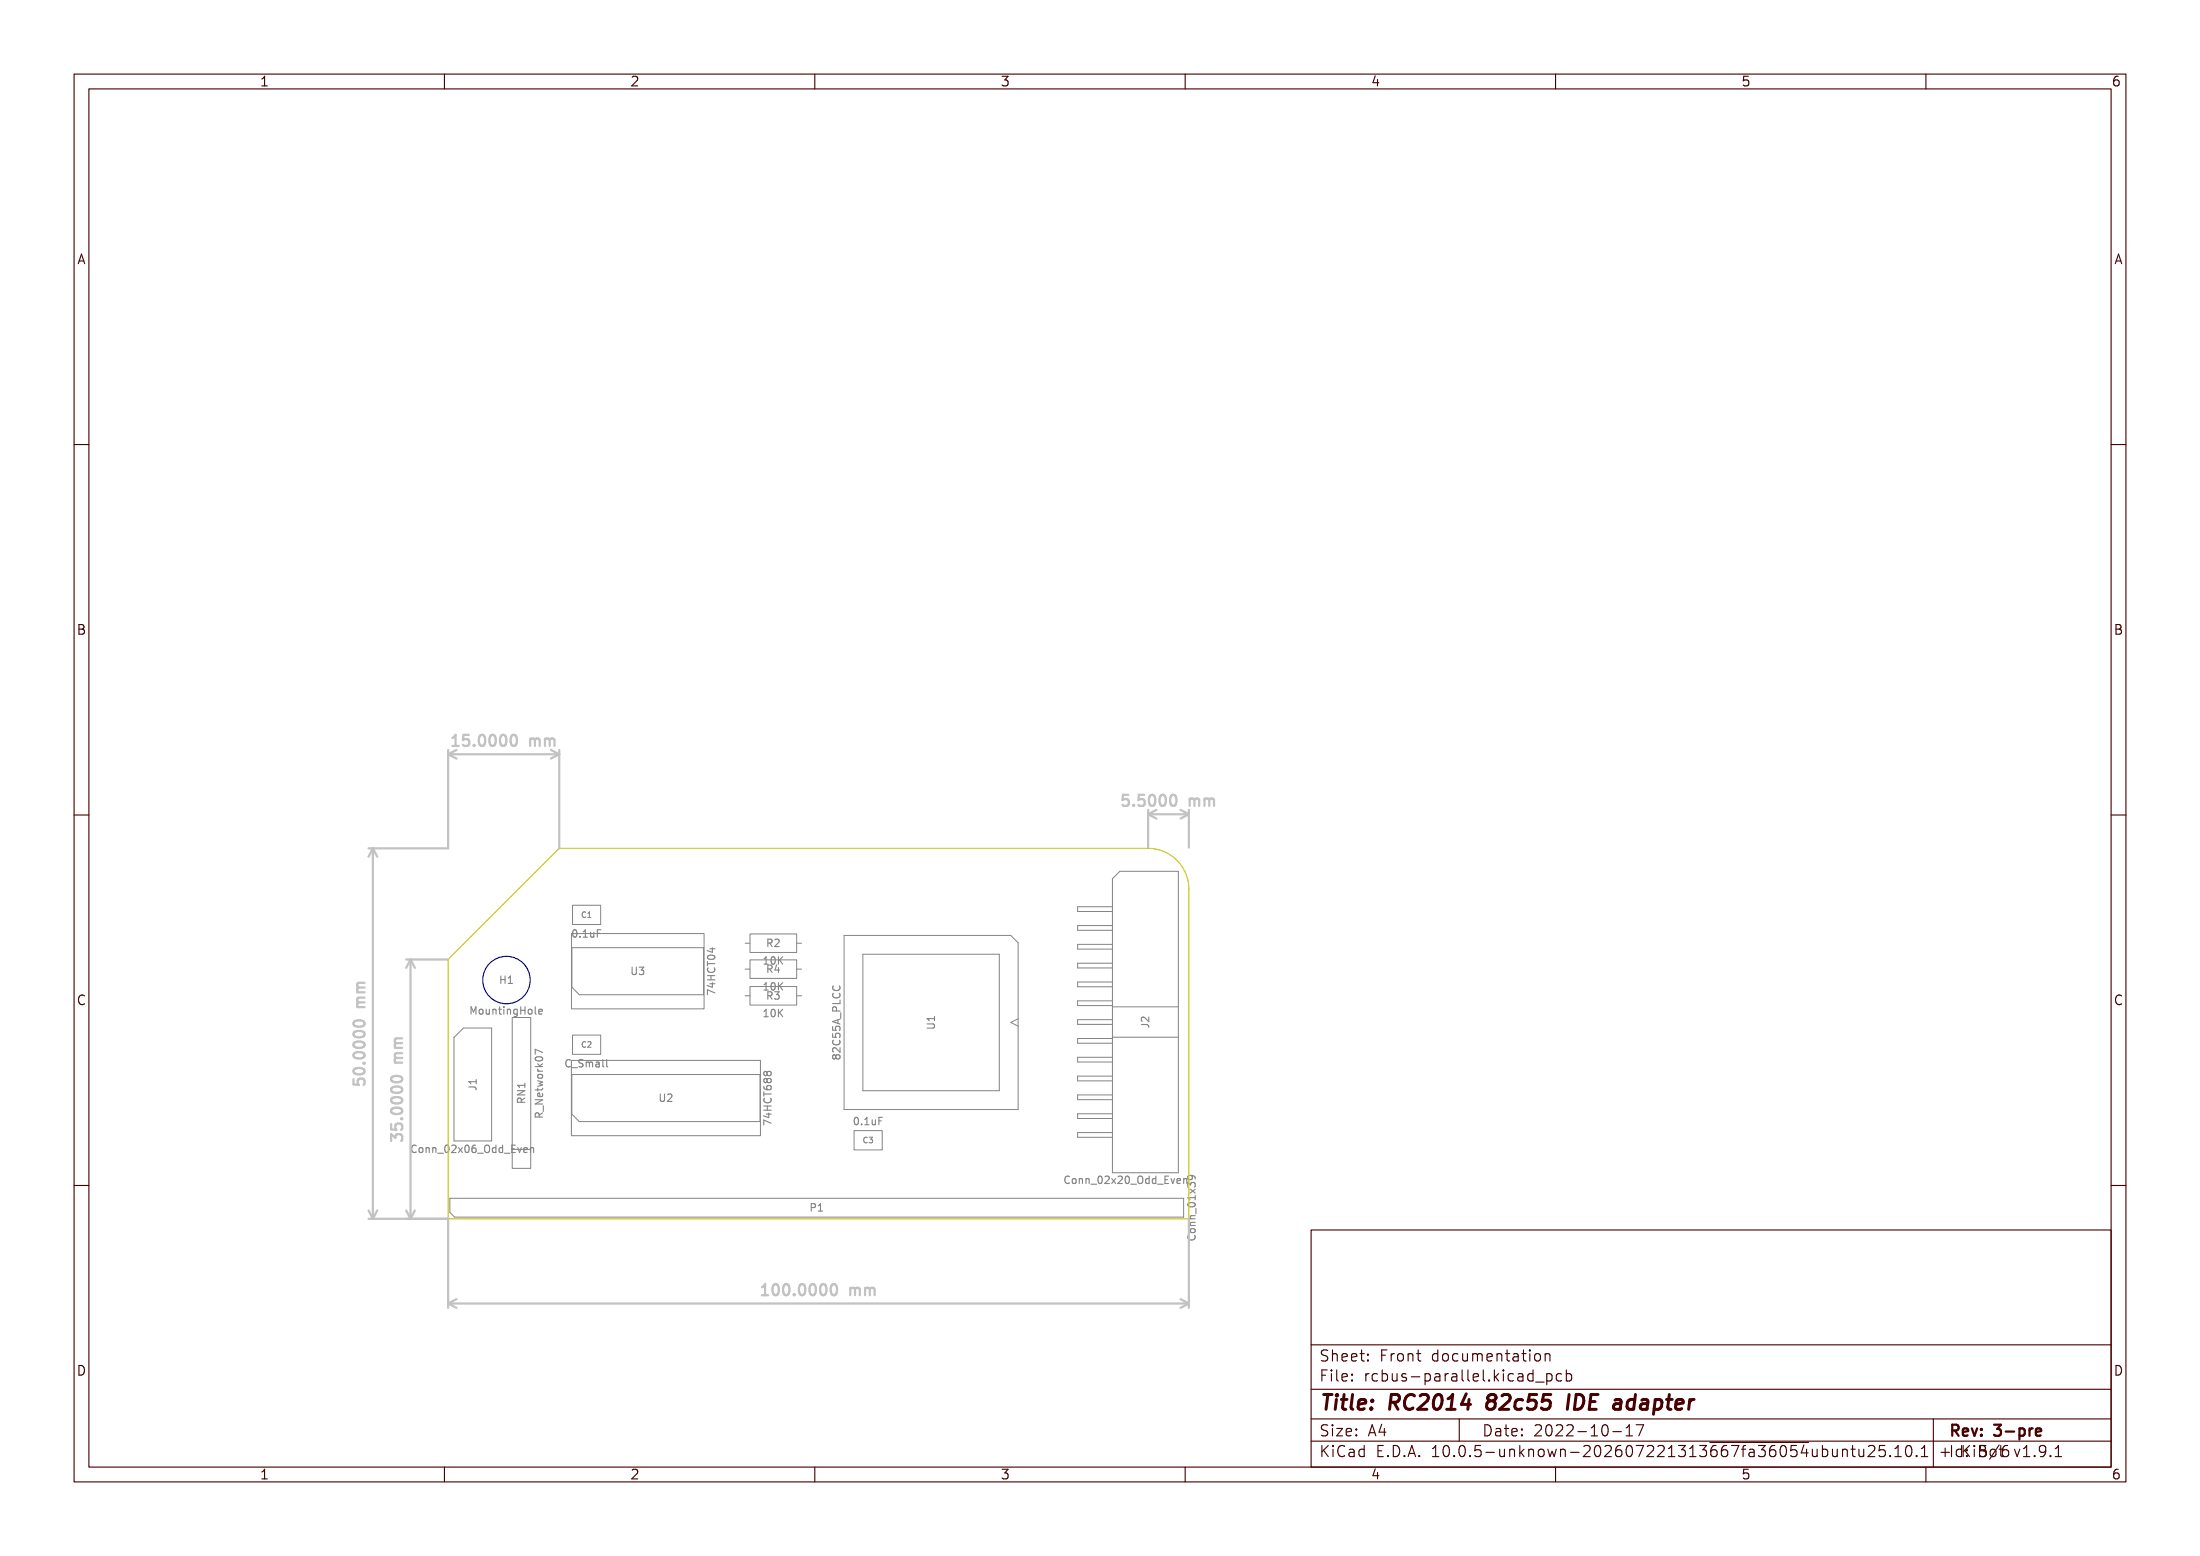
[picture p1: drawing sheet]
<svg xmlns="http://www.w3.org/2000/svg" width="297mm" height="210mm" viewBox="0 0 297 210" stroke-linecap="round" stroke-linejoin="round" font-family="sans-serif">
<g fill="none" stroke="#848484" stroke-width=".15">
<path d="M63.6 136.9v-1l.3 .7 .4-.7v1M64.8 136.3l.2-.1 .2 .2v.3l-.2 .2-.2-.1-.1-.1zM65.6 136.2l.1 .6 .2 .1 .2-.1M66.1 136.2v.7M66.5 136.3l.2-.1 .2 .1 .1 .6M66.5 136.2v.7M67.3 136.2h.4M67.4 135.9v.8l.3 .2M67.6 131.7v1M67.6 132.2h.6M68 135.9v.1M68 136.2v.7"/>
<path d="M68.2 131.7v1M68.5 136.3l.1-.1 .3 .1v.6M68.5 136.2v.7M68.6 132.7h.6M68.6 132l.3-.3v1M69.8 136.2v.8l-.2 .2h-.2M69.8 136.3l-.3-.1-.1 .2v.4h.4M70.3 135.9v1M70.3 136.4h.6M70.9 135.9v1M71.4 136.3l.1-.1 .3 .1v.4l-.1 .1-.2 .1-.1-.1zM72.3 135.9v.8l.1 .2"/>
<path d="M72.7 136.5h.5v-.2l-.3-.1-.2 .2 .1 .4h.4M77.5 125.5a.53 .53 0 0 1 .4 .5 .53 .53 0 0 1-.4 .5 .67 .67 0 0 1 0-1zM78.3 126.4v.1M78.7 126.5h.6M78.7 125.8l.3-.3v1M79.7 125.8l.1 .6 .2 .1 .2-.1M80.2 125.8v.7M80.6 126h.4M81.1 125.5h-.5v1M85.3 130.5v.8l.2 .2h.2l.2-.2v-.8M86.3 130.5h.6l-.3 .4 .3 .1v.4l-.2 .1-.4-.1M95.5 129.8v.5"/>
<path d="M95.5 132.2h1M95.5 131.7h1M95.5 130.1h1M95.6 129.1a.59 .59 0 0 1 .9 .1 .57 .57 0 0 1-1 0zM95.6 130.6a.47 .47 0 0 0 .3 .7 .47 .47 0 0 0 .6-.5l-.1-.2M95.8 132.8h.7M95.8 128.1h.7M96 131.7v.5M96.2 132.6v.6l-.7-.2M96.2 127.9v.6l-.7-.2M96.5 134l-1-.4v.6M103.1 130.1h.6"/>
<path d="M103.1 129.4l.3-.3v1M103.1 132.9l.3-.3v1M103.1 136.5l.3-.3v1M103.1 137.2h.6M103.1 133.6h.6M103.7 134.4l.4-.1 .1-.1v-.3h-.2h-.3v1M103.7 127.3l.4-.1 .1-.1v-.3h-.2h-.3v1M103.7 130.8l.4-.1 .1-.1v-.3h-.2h-.3v1M103.9 127.3l.3 .5M103.9 134.4l.3 .5M103.9 130.8l.3 .5M104.2 132.7l.1-.1a.53 .53 0 0 1 .4 .5 .53 .53 0 0 1-.4 .5l-.1-.1-.1-.3z"/>
<path d="M104.2 129.2l.1-.1a.53 .53 0 0 1 .4 .5 .53 .53 0 0 1-.4 .5l-.1-.1-.1-.3zM104.2 136.3l.1-.1a.53 .53 0 0 1 .4 .5 .53 .53 0 0 1-.4 .5l-.1-.1-.1-.3zM104.6 133.9h.6l-.3 .3 .2 .1v.5l-.1 .1-.4-.1M104.6 126.8h.4l.2 .2-.6 .8h.6M104.9 130.2l-.3 .7h.6M105.1 129.1v1M105.1 130.6v.7M105.1 132.6v1M105.1 136.2v1M105.2 129.6l.5 .5M105.2 136.7l.5 .5M105.2 133.1l.5 .5"/>
<path d="M105.7 129.1l-.6 .6M105.7 136.2l-.6 .6M105.7 132.6l-.6 .6M112.4 138.5v.5l.5 .1-.1-.2v-.3l.2-.1h.3l.1 .2-.1 .4M112.4 139.5v.5h.5l-.1-.1v-.4h.2h.3l.1 .1-.1 .4M112.5 133.1a.47 .47 0 0 0 .3 .6 .47 .47 0 0 0 .6-.4l-.1-.2M112.5 134.1a.47 .47 0 0 0 .3 .6 .47 .47 0 0 0 .6-.4l-.1-.2M112.9 136.5v-.5l-.2-.1h-.2l-.1 .2v.4h1M113.1 137.6v.5M113.4 135v.5h-1M113.4 137.5l-1 .4 1 .3M113.5 136.7v.8"/>
<path d="M125.2 138.2h.8l.2 .2v.2l-.2 .2h-.8M126.2 137.2v.6M126.2 137.5h-1l.2 .3M154.1 138.3h.7a.32 .32 0 0 1 .3 .4M155.1 137.3v.6l-.7-.6-.3 .2 .1 .3M56.2 154.7a.47 .47 0 0 0-.7 .3 .47 .47 0 0 0 .5 .6l.2-.1M56.6 155l.2-.1 .2 .1 .1 .4-.1 .1-.2 .1-.2-.1zM57.5 155l.2-.1h.2v.7M57.5 154.9v.7M58.4 155l.2-.1h.2l.1 .7M58.4 154.9v.7M59.1 155.6h.8"/>
<path d="M60.2 154.6h.1a.53 .53 0 0 1 .3 .5 .53 .53 0 0 1-.3 .5 .66 .66 0 0 1-.1-1zM61 154.7l.4-.1 .2 .2-.7 .8h.7M61.9 154.9l.5 .7M62.4 154.9l-.5 .7M62.9 154.7l.1-.1a.53 .53 0 0 1 .3 .5 .53 .53 0 0 1-.3 .5l-.1-.1-.1-.3zM63.3 146.7h.7a.32 .32 0 0 1 .3 .4M64.2 154.6h-.3a.67 .67 0 0 0 0 1l.3-.1 .1-.4-.2-.2h-.2l-.2 .2M64.3 145.7v.6M64.3 146h-1l.3 .3M64.5 155.6h.7M65.6 154.6a.34 .34 0 0 1 .4 .1 .67 .67 0 0 1-.1 .9 .33 .33 0 0 1-.5-.4v-.3zM66.9 154.9h-.2l-.2 .2 .1 .4h.3"/>
<path d="M66.9 154.6v1M67.9 154.9h-.3l-.2 .2 .1 .4h.4M67.9 154.6v1M68.1 155.6h.8M69.1 155h.3M69.6 154.6h-.5v1h.5M69.9 147.2h1l-1 .6h1M69.9 154.9l.2 .7 .3-.7M70.4 148.8l-.1-.5-.1-.1h-.2l-.1 .2v.4h1M70.7 155.2l.5-.1-.1-.2h-.2l-.2 .1 .1 .5h.3M70.9 148.2l-.5 .3M70.9 146.2v.6"/>
<path d="M70.9 146.5h-1l.2 .3M71.6 155l.2-.1h.2v.7M71.6 154.9v.7M72.3 148.4h1l-1 .6h1M72.3 144h1M72.3 142.8a.59 .59 0 0 1 1 .2 .57 .57 0 0 1-1-.1zM72.6 144.3l.2 .3M72.6 146.9v.3M72.6 145.9l.7 .1-.5 .2 .5 .2-.7 .2M72.6 144.6h.7M72.6 143.6l.4 .4M72.7 145h.5l.1 .2-.1 .2-.1 .1h-.4l-.1-.2z"/>
<path d="M72.8 150.8l-.1-.5-.1-.1h-.3v.2v.4h1M73.2 147.6l.1 .3-.2 .1h-.5v-.4l.2-.1 .1 .5M73.3 146.9l-.2 .2h-.8M73.3 150.2l-.5 .3M73.3 142l-1-.4v.7M73.3 143.6l-.4 .3M73.4 149.2v.8M77 143.1a.47 .47 0 0 0-.7 .3 .47 .47 0 0 0 .5 .6l.2-.1M77.2 144.1h.8M78.7 143.1l-.4-.1-.2 .2 .1 .2 .5 .2v.3l-.2 .1h-.4M79.1 143.4l.3-.1 .2 .2M79.1 143.3v.7"/>
<path d="M79.6 143.5l.1-.2 .3 .1v.6M79.6 143.5v.5M80.5 143.4h.4v.6M80.9 143.6h-.3l-.2 .2 .2 .2h.3M81.4 143v.9l.1 .1M81.9 143v.9l.1 .1M89.1 147.7v.8l.2 .2 .3-.1 .1-.1v-.8M90.1 147.8l.4-.1 .2 .2-.6 .8h.6M103.1 146.6l.1 .3a.67 .67 0 0 0 .9 0l-.1-.3-.3-.1-.2 .2v.3l.2 .1M103.1 147.4v.5M103.1 149.8h1M103.1 149.3h1"/>
<path d="M103.1 147.7h1M103.2 148.2a.47 .47 0 0 0 .3 .7 .47 .47 0 0 0 .6-.5l-.1-.2M103.4 150.4h.7M103.5 144.8l-.1-.2-.3 .2v.2l.2 .2 .2-.2M103.5 145.7l-.1-.1-.3 .1v.2l.2 .2 .2-.2M103.5 144.8l.2-.2h.2l.2 .2v.2l-.2 .2-.3-.1-.1-.1M103.5 145.7l.2-.1h.2l.2 .1v.2l-.2 .2h-.2l-.2-.2M103.5 144.8v.2M103.5 145.7v.2M103.6 149.3v.5M103.8 150.2v.6l-.7-.2M104.1 151.6l-1-.4v.6"/>
<path d="M112.5 140.4a.47 .47 0 0 0 .3 .7 .47 .47 0 0 0 .6-.5l-.1-.2M112.8 142.5l-.2-.1-.2 .1 .1 .3 .1 .1 .2-.2M112.8 142.5l.2-.1h.2l.2 .1v.3l-.2 .1h-.2l-.2-.2M112.8 142.5v.2M113.4 141.4v.6l-.7-.6-.3 .2 .1 .4M115.5 150.9l.1-.1a.53 .53 0 0 1 .3 .5 .53 .53 0 0 1-.3 .5 .66 .66 0 0 1-.1-.9zM116.3 151.7v.1M116.7 151.8h.6M116.7 151.1l.3-.3v1M117.7 151.1l.1 .7h.2l.2-.1M118.2 151.1v.7M118.7 151.3h.3"/>
<path d="M119.1 150.8h-.4v1M144.4 158.8a.47 .47 0 0 0-.7 .4 .47 .47 0 0 0 .5 .5l.2-.1M144.8 159.2l.1-.1 .3 .1 .1 .3-.1 .2h-.3l-.1-.1zM145.7 159.2l.1-.1h.3v.6M145.7 159.1v.6M146.6 159.2l.2-.1h.2v.6M146.6 159.1v.6M147.3 159.8h.7M148.3 158.8l.2-.1a.53 .53 0 0 1 .3 .5 .53 .53 0 0 1-.3 .5l-.2-.1-.1-.2zM149.2 158.8l.4-.1 .2 .3-.7 .7h.7M150.1 159.1l.5 .6M150.6 159.1l-.5 .6"/>
<path d="M150.9 158.8l.4-.1 .2 .3-.6 .7h.6M152 158.8l.1-.1a.53 .53 0 0 1 .4 .5 .53 .53 0 0 1-.4 .5l-.1-.1-.1-.2zM152.7 159.8h.7M153.7 158.9a.33 .33 0 0 1 .3-.2 .33 .33 0 0 1 .3 .4v.3a.33 .33 0 0 1-.4 .3 .33 .33 0 0 1-.3-.3zM155.1 159.1h-.3l-.1 .2 .1 .4h.3M155.1 158.7v1M156 159.1h-.2l-.2 .2 .1 .4h.3M156 158.7v1M156.3 159.8h.7M157.3 159.2h.3M157.8 158.7h-.5v1h.5M158.1 159.1l.2 .6 .3-.6"/>
<path d="M158.9 159.4l.5-.1-.1-.2h-.3l-.1 .1v.5h.4M159.8 159.2l.1-.1h.3v.6M159.8 159.1v.6M160.8 158.6l.2 .2v.2l-.2 .2-.4-.1v-.3l.1-.1a.66 .66 0 0 1 .9 .2v.2M109.5 163l.5-.1 .1-.1-.1-.2-.1-.1h-.4v1M110.5 163.5h.5M110.5 162.7l.3-.2v1M160.4 160.2v-.6l.3 .3 .1-.3h.5l.1 .2-.1 .4M160.5 166.7a.47 .47 0 0 0 .3 .7 .47 .47 0 0 0 .6-.5l-.1-.2M160.5 162.4a.54 .54 0 0 1 .9 .2 .57 .57 0 0 1-1-.1zM160.7 165.4h.7M160.7 164.5h.7"/>
<path d="M160.7 160.5l.7 .5M160.7 165.9l.5-.1 .1 .1 .1 .3-.2 .2h-.3l-.2-.2zM161.4 161.4v.5M161.4 164.1h-.7v.3l.1 .1M161.4 165h-.7v.3l.1 .1M161.4 161.6h-1l.2 .3M161.4 160.5l-.7 .5M161.4 163.1v.7"/>
</g>
<g fill="none" stroke="#848484" stroke-width=".14">
<path d="M150.2 118.6l1-1h7.9v40.7h-8.9zM69.2 137.3h2.4v20.4h-2.4zM77.1 126h17.9v10.2h-17.9zM77.2 127.9h17.8v6.4h-16.8l-1-1zM77.3 122.2h3.8v2.6h-3.8zM77.3 139.7h3.8v2.6h-3.8zM79.1 123.1a.34 .34 0 0 0-.5 .3 .34 .34 0 0 0 .5 .4M79.4 123.8h.4M79.4 123.3l.2-.2v.7M100.6 127.3h.7M100.6 134.4h.7M100.6 130.8h.7"/>
<path d="M101.3 126.1h6.3v2.5h-6.3zM101.3 133.2h6.3v2.5h-6.3zM101.3 129.5h6.3v2.6h-6.3zM107.6 127.3h.6M107.6 134.4h.6M107.6 130.8h.6M114 126.3h22.5l.9 .9v22.5h-23.4zM116.5 128.8h18.4v18.4h-18.4zM137.4 137.5l-.9 .5 .9 .5M150.2 122.4h-4.7v.6h4.7M150.2 124.9h-4.7v.7h4.7M150.2 127.5h-4.7v.6h4.7"/>
<path d="M150.2 130h-4.7v.6h4.7M150.2 132.5h-4.7v.7h4.7M150.2 135.1h-4.7v.6h4.7M150.2 137.6h-4.7v.7h4.7M150.2 135.9h8.9M150.2 140h8.9M61.3 140l1.3-1.2h3.8v15.2h-5.1zM69.2 155.1h2.4M77.1 143.1h25.6v10.2h-25.6zM77.2 145h25.4v6.4h-24.4l-1-1zM79.1 140.7a.34 .34 0 0 0-.5 .3 .34 .34 0 0 0 .5 .3M79.4 140.7l.2-.1 .2 .2-.5 .5h.5"/>
<path d="M115.3 152.6h3.8v2.6h-3.8zM117.1 153.6a.34 .34 0 0 0-.5 .3 .34 .34 0 0 0 .5 .3M117.3 153.5h.5l-.3 .3h.3v.4h-.1h-.4M150.2 152.9h-4.7v.6h4.7M150.2 140.2h-4.7v.6h4.7M150.2 142.7h-4.7v.6h4.7M150.2 145.2h-4.7v.7h4.7M150.2 147.8h-4.7v.6h4.7M150.2 150.3h-4.7v.7h4.7M60.7 161.7h99.1v2.6h-98.4l-.7-.7z"/>
</g>
<path d="M60.5 129.5l15-15h79.5a5.5 5.5 0 0 1 5.5 5.5v44.5h-100z" fill="none" stroke="#c2c200" stroke-width=".15"/>
<g fill="none" stroke="#c2c2c2" stroke-width=".3">
<path d="M61.1 99.6l.4-.4v1.5M63.3 99.2h-.7l-.1 .7 .2-.2 .5 .1 .2 .2-.1 .5-.2 .2h-.4l-.2-.2M64.8 99.3a.36 .36 0 0 1 .4-.1 .36 .36 0 0 1 .2 .3 .77 .77 0 0 1-.4 1.2 .91 .91 0 0 1-.2-1.4zM66.2 99.3a.36 .36 0 0 1 .4-.1 .36 .36 0 0 1 .3 .3 .77 .77 0 0 1-.5 1.2 .91 .91 0 0 1-.2-1.4zM67.6 99.3a.36 .36 0 0 1 .4-.1 .36 .36 0 0 1 .3 .3 .77 .77 0 0 1-.4 1.2 .91 .91 0 0 1-.3-1.4zM69.1 99.3a.36 .36 0 0 1 .3-.1 .36 .36 0 0 1 .3 .3 .77 .77 0 0 1-.4 1.2 .91 .91 0 0 1-.2-1.4zM71.6 99.7v1M71.6 99.8a.37 .37 0 0 1 .6 .1M72.2 99.9l.2-.2h.4l.1 1M72.2 99.9v.8M73.6 99.8a.37 .37 0 0 1 .6 .1M73.6 99.7v1"/>
<path d="M74.2 99.9l.2-.2h.4l.1 1M74.2 99.9v.8M50.3 114.5v50M50.3 114.5l.6 1.1M50.3 114.5l-.5 1.1M60.5 101.2v13.3h-10.7M60.5 101.8h15M60.5 101.8l1.1 .6M61.1 100.7h.8M61.6 101.2l-1.1 .6M64 100.5l.1 .1-.1 .1M64 100.5l-.1 .1 .1 .1"/>
<path d="M64 100.5v.2M74.4 101.2l1.1 .6M75.5 101.2v13.3M75.5 101.8l-1.1 .6M152.3 107.3h-.7l-.1 .7 .2-.2 .5 .1 .2 .2-.1 .5-.2 .2h-.4l-.2-.2M153 108.6l.1 .1-.1 .1M153 108.6v.1v.1M153 108.6v.2M154.5 107.3h-.7l-.1 .7 .2-.2 .5 .1 .1 .2v.5l-.3 .2h-.3l-.2-.2M155 109.3v5.1M155 109.9h5.5M155 109.9l1.1 .6"/>
<path d="M155.2 107.4a.36 .36 0 0 1 .4-.1 .36 .36 0 0 1 .3 .3 .77 .77 0 0 1-.4 1.2 .91 .91 0 0 1-.3-1.4zM156.1 109.3l-1.1 .6M156.7 107.4a.36 .36 0 0 1 .3-.1 .36 .36 0 0 1 .3 .3 .77 .77 0 0 1-.4 1.2 .91 .91 0 0 1-.2-1.4zM158.1 107.4a.36 .36 0 0 1 .4-.1 .36 .36 0 0 1 .2 .3 .77 .77 0 0 1-.4 1.2 .91 .91 0 0 1-.2-1.4zM159.4 109.3l1.1 .6M160.5 109.3v5.1M160.5 109.9l-1.1 .6M160.6 107.8v1M160.6 107.9a.37 .37 0 0 1 .6 .1M161.2 108l.3-.2h.3l.1 1M161.2 108v.8M162.6 107.9a.37 .37 0 0 1 .7 .1"/>
<path d="M162.6 107.8v1M163.3 108l.2-.2h.3l.1 1M163.3 108v.8M47.9 137.9a1.02 1.02 0 0 1 1.3 .2v.1a.94 .94 0 0 1-1.5 0zM47.9 139.3a1.02 1.02 0 0 1 1.3 .2v.1a.94 .94 0 0 1-1.5 0zM48.2 135.9h1M48.2 133.9h1M48.4 135.3l-.1 .1a.41 .41 0 0 0 .1 .5M48.4 133.3l-.1 .1a.41 .41 0 0 0 .1 .5M48.4 135.3h.8M48.4 133.3h.8M49.2 132.6l-.9 .1-.1 .4 .2 .2"/>
<path d="M49.2 134.6l-.9 .1-.1 .4 .2 .2M54.8 129.5h5.7M55.4 129.5v35M55.4 129.5l.6 1.1M55.4 129.5l-.6 1.1M47.7 145.6v.8h.7l-.1-.2 .1-.5 .2-.1h.5l.1 .3v.3l-.1 .2M47.9 140.7a1.02 1.02 0 0 1 1.3 .2v.2a.94 .94 0 0 1-1.5 0zM47.9 142.1a1.02 1.02 0 0 1 1.3 .3v.1a.94 .94 0 0 1-1.5 0zM47.9 144.3a1.02 1.02 0 0 1 1.3 .2v.1a.94 .94 0 0 1-1.5 0zM49.1 143.5v-.1l.1 .1M49.1 143.5v.1l.1-.1M49.1 143.5h.1"/>
<path d="M52.8 151.7v.7l.7 .1-.1-.2v-.5l.3-.2 .5 .1 .1 .2v.4l-.1 .2M52.8 154v-.9l.6 .5a.41 .41 0 0 1 .3-.5h.3l.2 .1 .1 .6-.1 .2M52.9 145.4a1 1 0 0 1 1.4 .2v.1a.94 .94 0 0 1-1.5 0zM52.9 146.9a1 1 0 0 1 1.4 .1v.1a.94 .94 0 0 1-1.5 0zM52.9 148.3a1 1 0 0 1 1.4 .1v.2a.94 .94 0 0 1-1.5 0zM52.9 149.7a1 1 0 0 1 1.4 .2v.1a.94 .94 0 0 1-1.5 0zM53.3 141.4h1M53.3 143.4h1M53.5 142.8l-.1 .1a.41 .41 0 0 0 0 .5M53.5 140.8l-.1 .1a.41 .41 0 0 0 0 .5M53.5 142.8h.8M53.5 140.8h.8"/>
<path d="M54.2 151v-.1l.1 .1M54.2 151v.1l.1-.1M54.2 151h.1M54.3 140.1l-.9 .1-.1 .4 .2 .2M54.3 142.1l-.9 .1-.1 .4 .2 .2M49.8 164.5h10.7v12M49.8 163.4l.5 1.1M50.9 163.4l-.6 1.1M54.8 163.4l.6 1.1M56 163.4l-.6 1.1M60.5 175.9h100M60.5 175.9l1.1 .6"/>
<path d="M61.6 175.3l-1.1 .6M102.9 174.8h.8M102.9 173.7l.4-.4v1.5M104.5 173.4a.36 .36 0 0 1 .6 .2 .77 .77 0 0 1-.5 1.2 1 1 0 0 1-.1-1.4zM105.9 173.5a.36 .36 0 0 1 .3-.2 .36 .36 0 0 1 .3 .3 .77 .77 0 0 1-.4 1.2 .91 .91 0 0 1-.2-1.3zM107.2 174.7h.1l-.1 .1M107.2 174.7h-.1l.1 .1M107.2 174.7v.1M108 173.5a.36 .36 0 0 1 .4-.2 .36 .36 0 0 1 .2 .3 .77 .77 0 0 1-.4 1.2 .91 .91 0 0 1-.2-1.3zM109.4 173.5a.36 .36 0 0 1 .4-.2 .36 .36 0 0 1 .3 .3 .77 .77 0 0 1-.5 1.2 .91 .91 0 0 1-.2-1.3zM110.9 173.4a.36 .36 0 0 1 .6 .2 .77 .77 0 0 1-.4 1.2 1 1 0 0 1-.2-1.4zM112.3 173.5a.36 .36 0 0 1 .4-.2 .36 .36 0 0 1 .2 .3 .77 .77 0 0 1-.4 1.2 .91 .91 0 0 1-.2-1.3z"/>
<path d="M114.8 174a.37 .37 0 0 1 .6 0M114.8 173.8v1M115.4 174l.2-.2 .4 .1 .1 .9M115.4 174v.8M116.8 174a.37 .37 0 0 1 .6 0M116.8 173.8v1M117.4 174l.2-.2 .4 .1 .1 .9M117.4 174v.8M159.4 175.3l1.1 .6M160.5 164.5v12M160.5 175.9l-1.1 .6"/>
</g>
<circle cx="68.4" cy="132.3" r="3.2" fill="none" stroke="#000084" stroke-width=".15"/>
<g fill="none" stroke="#480000" stroke-width=".15">
<path d="M10 10h277v190h-277zM12 12h273v186h-273zM35.3 11.6h.8M35.3 10.7l.4-.4v1.3M60 10v2M85.3 10.4l.2-.1 .5 .1a.35 .35 0 0 1 0 .5l-.7 .7h.8M110 10v2M135.3 10.3h.8l-.4 .5a.35 .35 0 0 1 .4 .2v.3l-.1 .2-.5 .1-.2-.1M160 10v2M185.7 10.2l-.4 1h.9M186 10.7v.9M210 10v2"/>
<path d="M236 10.3h-.6l-.1 .6 .2-.1 .5 .1 .1 .1-.1 .5-.2 .1h-.3l-.2-.1M260 10v2M286 10.3a.52 .52 0 0 0-.7 .6v.4l.2 .2 .3 .1 .2-.1 .1-.5-.1-.1-.4-.1-.3 .2M10.6 35.6l.4-1.3 .4 1.3M10.7 35.2h.6M285.6 35.6l.4-1.3 .4 1.3M285.7 35.2h.6M10 60h2M285 60h2M10.7 84.3h.4l.2 .1v.3l-.2 .2a.35 .35 0 0 1 .3 .3 .35 .35 0 0 1-.2 .4h-.5zM10.7 84.9h.4M285.7 84.3h.4l.2 .1v.3l-.2 .2a.35 .35 0 0 1 .3 .3 .35 .35 0 0 1-.2 .4h-.5z"/>
<path d="M285.7 84.9h.4M10 110h2M285 110h2M11.4 134.4a.52 .52 0 0 0-.6 0 .52 .52 0 0 0-.2 .6 .49 .49 0 0 0 .2 .5 .49 .49 0 0 0 .6 0M286.4 134.4a.52 .52 0 0 0-.6 0 .52 .52 0 0 0-.2 .6 .49 .49 0 0 0 .3 .5 .49 .49 0 0 0 .5 0M10 160h2M285 160h2M177 166h108v32h-108zM10.7 184.3a.66 .66 0 0 1 .7 .6 .66 .66 0 0 1-.7 .7zM35.3 198.7l.4-.4v1.3M35.3 199.6h.8M60 198v2"/>
<path d="M85.3 198.4l.2-.1 .5 .1a.35 .35 0 0 1 0 .5l-.7 .7h.8M110 198v2M135.3 198.3h.8l-.4 .5a.35 .35 0 0 1 .4 .2v.4l-.1 .1-.5 .1-.2-.1M160 198v2M177 194.5h108M177 191.5h108M177 187.5h108M177 181.5h108M178.5 185.6h.5M178.5 195.1v1.5M178.7 195.7l.6 .9M179.2 184.9h-.7v1.5"/>
<path d="M179.2 192.4l-.2-.1-.5 .1a.36 .36 0 0 0-.1 .3 .36 .36 0 0 0 .3 .3 .55 .55 0 0 1 .5 .4v.3l-.2 .1-.6-.1M179.2 182.3l-.2-.1-.5 .1a.36 .36 0 0 0-.1 .3 .36 .36 0 0 0 .3 .3 .55 .55 0 0 1 .5 .4v.3l-.2 .1-.6-.1M179.3 195.1l-.8 .9M179.7 184.9v.1M179.7 185.4v1M179.7 184.9l.1 .1h-.1M179.9 182.2v1.5M179.9 192.3v.1M179.9 192.8v1M179.9 192.3l-.1 .1h.1M179.9 192.3l.1 .1h-.1M179.9 182.8a.37 .37 0 0 1 .6 .1v.8"/>
<path d="M180 195.1v.1M180 195.6v1M180 195.1l-.1 .1h.1M180.5 192.8h.7l-.7 1h.7M180.5 184.9v1.3l.2 .2M181.2 185.9l.7-.2-.1-.2-.4-.1-.2 .2v.7l.2 .1 .4-.1M181.2 183.2l.7-.1-.1-.3-.4-.1-.2 .2v.7l.2 .1 .4-.1M181.5 195.2a.6 .6 0 0 0-.7 0 .6 .6 0 0 0-.2 .8 .56 .56 0 0 0 .3 .5 .56 .56 0 0 0 .6 0M181.7 193.3l.8-.1-.1-.3-.4-.1-.3 .2 .1 .7 .2 .1 .4-.1M182.2 195.7l.1-.1 .4 .1 .1 .9M182.5 183.2l.7-.1-.1-.3-.4-.1-.2 .2v.7l.2 .1 .4-.1M182.5 186.3h.1l-.1 .1"/>
<path d="M182.5 186.3v.1M182.5 185.5v.1M182.5 185.5h.1l-.1 .1M182.8 196h-.5a.29 .29 0 0 0-.2 .3 .29 .29 0 0 0 .2 .3l.5-.1M183.1 193.7h.1l-.1 .1M183.1 193.7h-.1l.1 .1M183.1 192.9v.1M183.1 193.7v.1M183.1 192.9h.1l-.1 .1M183.1 192.9h-.1l.1 .1M183.6 182.7h.6M183.8 182.2v1.3l.1 .1 .3 .1"/>
<path d="M184.2 195.7l-.5-.1-.2 .3v.4l.1 .2 .1 .1 .5-.1M184.2 195.1v1.5M184.4 185.4v1M184.7 183.6v.1M184.7 183.6h-.1l.1 .1M184.7 182.8v.1M184.7 182.8h-.1l.1 .1M184.7 193.8l.5-1.5 .5 1.5M184.8 185.4l-.3 .1-.1 .2M184.9 193.4h.7M185.7 198.2l-.4 1h.9M186 185.5l-.5-.1-.3 .3v.4l.2 .2 .1 .1 .5-.1"/>
<path d="M186 198.7v.9M186 195.8h.5M186.5 192.2l-.3 1.1h.9M186.5 182.9h.5M186.6 185.5l.4-.1 .3 .3v.4l-.1 .2-.2 .1-.4-.1M186.6 184.9v1.5M186.7 195.1h-.7v1.5h.7M186.9 192.8v1M187.2 182.2h-.7v1.5M187.4 196.5h.1l-.1 .1M187.4 196.5h-.1l.1 .1M187.4 196.5v.1"/>
<path d="M187.8 182.7v1M188 185.4v.9a.41 .41 0 0 0 .6 0M188.1 195.1a.79 .79 0 0 1 .9 .5 .79 .79 0 0 1-.3 .9l-.6 .1zM188.2 182.7l-.2 .1-.2 .2M188.6 185.4v1M188.8 182.8a.41 .41 0 0 1 .7 .2v.4a.41 .41 0 0 1-.4 .3 .41 .41 0 0 1-.4-.3v-.4zM189.6 196.5h.1l-.1 .1M189.6 196.5h-.1l.1 .1M189.6 196.5v.1M189.8 185.5l-.3-.1-.3 .2 .1 .2 .5 .2 .1 .1-.1 .2-.1 .1-.5-.1M190.1 196.6l.5-1.5 .5 1.5M190.1 182.8a.37 .37 0 0 1 .6 .1v.8"/>
<path d="M190.1 182.7v1M190.2 196.2h.8M190.5 185.8h1.2M191.2 182.7h.6M191.5 182.2v1.3v.1l.3 .1M191.6 196.5h.1l-.1 .1M191.6 196.5h-.1l.1 .1M191.6 196.5v.1M192.4 185.5l.4-.1 .3 .3v.4l-.1 .2-.2 .1-.4-.1M192.4 185.4v1.5M193.4 196.6h.8M193.4 195.5l.4-.4v1.5"/>
<path d="M193.7 185.5l.2-.1 .4 .1 .1 .9M194.1 182.8l-.4-.1-.3 .3v.4l.1 .2 .2 .1 .4-.1M194.1 182.2v1.5M194.4 185.7l-.5 .1a.29 .29 0 0 0-.2 .3 .29 .29 0 0 0 .2 .3l.5-.1M194.8 182.8a.41 .41 0 0 1 .4-.1 .41 .41 0 0 1 .3 .3v.4a.41 .41 0 0 1-.4 .3 .41 .41 0 0 1-.4-.3zM195 195.2a.36 .36 0 0 1 .3-.1 .36 .36 0 0 1 .3 .3 .77 .77 0 0 1-.4 1.2 .91 .91 0 0 1-.2-1.4zM195.1 185.4v1M195.5 185.4l-.3 .1-.1 .2M196 185.5l.2-.1 .4 .1 .1 .9M196.3 196.5h.1l-.1 .1M196.3 196.5h-.1l.1 .1M196.3 196.5v.1"/>
<path d="M196.7 185.7l-.5 .1a.3 .3 0 0 0-.3 .3 .3 .3 0 0 0 .3 .3l.5-.1M196.8 182.8l-.4-.1-.3 .3v.4l.1 .2 .2 .1 .4-.1M197 191.5v3M197.1 195.2a.36 .36 0 0 1 .4-.1 .36 .36 0 0 1 .2 .3 .77 .77 0 0 1-.4 1.2 .91 .91 0 0 1-.2-1.4zM197.4 184.9v1.3l.2 .2M197.5 182.7v.9a.41 .41 0 0 0 .6 0M198.1 182.7v1M198.2 184.9v1.3l.2 .2M198.5 196.5v.1M198.5 196.5h-.1l.1 .1M198.8 182.8a.37 .37 0 0 1 .7 .1M198.8 182.7v1"/>
<path d="M198.9 185.9l.7-.2-.1-.2-.4-.1-.2 .2 .1 .7 .1 .1 .4-.1M199.5 182.9l.2-.2 .3 .1 .1 .9M199.5 182.9v.8M199.9 195.1h-.7l-.1 .7 .2-.1h.5l.2 .3-.1 .5-.2 .1h-.4l-.2-.1M200.2 184.9v1.3l.3 .2M200.5 192.3a.79 .79 0 0 1 .8 .5 .79 .79 0 0 1-.3 .9l-.5 .1zM200.6 196h1.1M200.7 183.2l.8-.1-.1-.3-.4-.1-.3 .2 .1 .7 .2 .1 .4-.1M201 186.3h.1l-.1 .1M201 186.3v.1M201.7 184.9v1.5M201.9 185.8l.4 .6"/>
<path d="M202 192.9l.1-.1 .4 .1 .1 .9M202.1 182.8a.37 .37 0 0 1 .6 .1v.8M202.1 182.7v1M202.3 185.4l-.6 .6M202.5 195.6v.9a.41 .41 0 0 0 .6 0M202.6 193.2h-.5a.29 .29 0 0 0-.2 .3 .29 .29 0 0 0 .2 .3l.5-.1M203 184.9v.1M203 185.4v1M203 184.9l-.1 .1h.1M203.1 192.8h.6M203.1 195.6v1M203.2 182.7h.6"/>
<path d="M203.3 192.3v1.3l.1 .1 .3 .1M203.5 182.2v1.3v.1l.3 .1M203.8 195.7a.37 .37 0 0 1 .7 .1v.8M203.8 195.6v1M204.1 193.3l.7-.1-.1-.3-.4-.1-.2 .2 .1 .7 .1 .1 .4-.1M204.3 185.5l-.4-.1-.3 .3v.4l.1 .2 .2 .1 .4-.1M204.3 182.8l.2-.1 .4 .1 .1 .9M205 185.5l.1-.1 .4 .1 .1 .9M205 183.1h-.5a.29 .29 0 0 0-.3 .3 .29 .29 0 0 0 .3 .3l.5-.1M205.2 195.1v1.5M205.3 196l.4 .6M205.5 193.7v.1"/>
<path d="M205.5 193.7h-.1l.1 .1M205.5 192.9v.1M205.5 192.9h-.1l.1 .1M205.5 182.7h.5M205.6 185.7l-.5 .1a.3 .3 0 0 0-.2 .3 .3 .3 0 0 0 .2 .3l.5-.1M205.7 182.2v1.3v.1l.3 .1M205.7 195.6l-.5 .6M206.4 195.7a.37 .37 0 0 1 .6 .1v.8M206.4 195.6v1M206.5 182.2v.1M206.5 182.7v1M206.5 182.2l.1 .1h-.1"/>
<path d="M207 185.5l-.5-.1-.3 .3v.4l.2 .2 .1 .1 .5-.1M207 184.9v1.5M207.2 192.4l.3-.1 .5 .1a.41 .41 0 0 1 0 .5l-.8 .9h.9M207.2 182.8a.41 .41 0 0 1 .4-.1 .41 .41 0 0 1 .4 .3v.4a.41 .41 0 0 1-.4 .3 .41 .41 0 0 1-.4-.3zM207.3 186.5h1.2M207.8 195.7a.41 .41 0 0 1 .7 .2v.4a.41 .41 0 0 1-.4 .3 .41 .41 0 0 1-.4-.3v-.4zM208.6 182.8a.37 .37 0 0 1 .6 .1v.8M208.6 182.7v1M208.8 185.5l.4-.1 .3 .3v.4l-.1 .2-.2 .1-.4-.1M208.8 185.4v1.5M208.9 192.4a.35 .35 0 0 1 .6 .2 .77 .77 0 0 1-.5 1.2 1 1 0 0 1-.1-1.4zM209 195.6l.2 1 .3-.7 .3 .7 .3-1"/>
<path d="M210 198v2M210.1 192.4l.2-.1 .5 .1a.41 .41 0 0 1 .1 .5l-.9 .9h1M210.7 195.7a.37 .37 0 0 1 .6 .1v.8M210.7 195.6v1M210.8 185.5l-.4-.1-.3 .3v.4l.1 .2 .2 .1 .4-.1M211.5 185.5l.4-.1 .3 .3v.4l-.2 .2-.1 .1-.4-.1M211.5 184.9v1.5M211.5 192.4l.2-.1 .5 .1a.41 .41 0 0 1 .1 .5l-.8 .9h.9M212 196h1.2M213 193.2h1.2M213.8 195.2l.2-.1 .5 .1a.41 .41 0 0 1 .1 .5l-.9 .9h1M214.8 193.8h.9"/>
<path d="M214.8 192.7l.4-.4v1.5M215.5 195.2a.36 .36 0 0 1 .5 .2 .77 .77 0 0 1-.4 1.2 1 1 0 0 1-.1-1.4zM216.5 192.4a.36 .36 0 0 1 .5 .2 .77 .77 0 0 1-.4 1.2 1 1 0 0 1-.1-1.4zM216.7 195.2l.2-.1 .5 .1a.41 .41 0 0 1 .1 .5l-.9 .9h.9M217.7 193.2h1.2M218.8 195.1a.59 .59 0 0 0-.7 .6v.6l.1 .2 .5 .1 .2-.1 .1-.5-.2-.3h-.4l-.3 .3M219.5 193.8h.9M219.5 192.7l.5-.4v1.5M219.7 195.2a.36 .36 0 0 1 .3-.1 .36 .36 0 0 1 .3 .3 .77 .77 0 0 1-.4 1.2 .92 .92 0 0 1-.2-1.4zM220.9 192.3h1l-.7 1.5M220.9 195.1h1l-.7 1.5M222.4 195.2l.2-.1 .5 .1a.41 .41 0 0 1 .1 .5l-.9 .9h.9"/>
<path d="M223.8 195.2l.2-.1 .5 .1a.41 .41 0 0 1 .1 .5l-.9 .9h1M225.2 196.6h.9M225.2 195.5l.5-.4v1.5M226.6 195.1h.9l-.5 .6a.41 .41 0 0 1 .5 .3v.3l-.1 .2-.6 .1-.2-.1M228.1 196.6h.9M228.1 195.5l.4-.4v1.5M229.5 195.1h.9l-.5 .6a.41 .41 0 0 1 .5 .3v.3l-.2 .2-.5 .1-.2-.1M230.8 194.7h13.4M231.7 195.1a.59 .59 0 0 0-.7 .6v.6l.1 .2 .4 .1 .2-.1 .1-.5-.1-.3h-.5l-.2 .3M233.1 195.1a.59 .59 0 0 0-.7 .6v.6l.1 .2 .5 .1 .2-.1v-.5l-.1-.3h-.4l-.3 .3M233.7 195.1h1l-.6 1.5M235.1 195.6h.6"/>
<path d="M235.7 195.1l-.3 .1-.1 .1v1.3M236 198.3h-.6l-.1 .6 .2-.1 .5 .1 .1 .1-.1 .5-.2 .1h-.3l-.2-.1M236.2 195.7l.1-.1 .4 .1 .1 .9M236.8 196h-.5a.29 .29 0 0 0-.2 .3 .29 .29 0 0 0 .2 .3l.5-.1M237.4 195.1h.9l-.5 .6a.41 .41 0 0 1 .5 .3v.3l-.1 .2-.6 .1-.2-.1M239.6 195.1a.59 .59 0 0 0-.7 .6v.6l.1 .2 .5 .1 .2-.1v-.5l-.1-.3h-.4l-.3 .3M240.5 195.2a.36 .36 0 0 1 .3-.1 .36 .36 0 0 1 .3 .3 .77 .77 0 0 1-.4 1.2 .91 .91 0 0 1-.2-1.4zM242.5 195.1h-.7l-.1 .7 .3-.1h.5l.1 .3-.1 .5-.2 .1h-.3l-.3-.1M243.5 195l-.3 1.1h.9M243.9 195.6v1M244.7 195.6v.9a.41 .41 0 0 0 .6 0M245.3 195.6v1"/>
<path d="M246 195.7l.5-.1 .2 .3v.4l-.1 .2-.1 .1-.5-.1M246 195.1v1.5M247.4 195.6l.1 .9a.41 .41 0 0 0 .5 0M248 195.6v1M248.7 195.7a.37 .37 0 0 1 .7 .1v.8M248.7 195.6v1M249.9 195.6h.6M250.1 195.1v1.3l.1 .1 .3 .1M251 195.6v.9a.41 .41 0 0 0 .6 0M251.6 195.6v1M252.2 195.2l.3-.1 .5 .1a.41 .41 0 0 1 0 .5l-.8 .9h.9M254.5 195.1h-.8v.7l.2-.1h.5l.1 .3v.5l-.3 .1h-.3l-.2-.1"/>
<path d="M255.2 196.5v.1M255.2 196.5h-.1l.1 .1M255.8 196.6h.9M255.8 195.5l.4-.4v1.5M257.5 195.2a.36 .36 0 0 1 .5 .2 .77 .77 0 0 1-.4 1.2 1 1 0 0 1-.1-1.4zM258.7 196.5h.1l-.1 .1M258.7 196.5v.1M259.4 196.6h.8M259.4 195.5l.4-.4v1.5M260 198v2M261 191.5v6.5M262 196h1.2"/>
<path d="M262.6 195.4v1.2M263.5 195.1v1.5M264.8 195.7l-.4-.1-.3 .3v.4l.1 .2 .2 .1 .4-.1M264.8 195.1v1.5M265 195.1v1.5M265.2 195.7l.7 .9M265.5 196.5h.1l-.1 .1M265.5 196.5v.1M265.5 195.7v.1M265.5 195.7h.1l-.1 .1M265.9 195.1l-.9 .9M266.5 195.1v.1"/>
<path d="M266.5 195.6v1M266.5 195.1l.1 .1h-.1M267.2 195.8h.5M267.3 196.5l.2 .1M267.4 195.1l-.1 .7 .2-.1h.5l.2 .3v.3l-.3 .3h-.7v-1.5h.9M267.7 195.8a.4 .4 0 0 1 .4 .4 .4 .4 0 0 1-.3 .4M267.7 195.1l.2 .1a.36 .36 0 0 1 .1 .3 .36 .36 0 0 1-.3 .3M268.8 195.7a.41 .41 0 0 1 .7 .2v.4a.41 .41 0 0 1-.4 .3 .41 .41 0 0 1-.4-.3v-.4zM269.9 195.6h.6M269.9 195l-1.3 2M270.1 195.1v1.3l.1 .1 .3 .1M271 195.1a.6 .6 0 0 0-.7 .6v.6l.2 .2 .4 .1 .2-.1 .1-.5-.2-.3h-.4l-.3 .3"/>
<path d="M272 195.6l.3 1 .4-1M273.2 196.6h.8M273.2 195.5l.4-.4v1.5M274.7 196.5v.1M274.7 196.5h-.1l.1 .1M276.2 195.7l-.3 .3h-.3l-.3-.3v-.3l.2-.2 .4-.1 .2 .1a.99 .99 0 0 1-.4 1.4h-.2M276.8 196.5h.1l-.1 .1M276.8 196.5h-.1l.1 .1M276.8 196.5v.1M277.5 196.6h.8M277.5 195.5l.4-.4v1.5M285.7 184.3a.66 .66 0 0 1 .7 .6 .66 .66 0 0 1-.7 .7z"/>
<path d="M286 198.3a.52 .52 0 0 0-.7 .6v.5l.2 .1 .3 .1 .2-.1 .1-.5-.1-.1-.4-.1-.3 .2"/>
</g>
<g fill="none" stroke="#480000" stroke-width=".3">
<path d="M263.6 193.1h.5a.41 .41 0 0 0 .3-.4 .41 .41 0 0 0-.3-.4h-.5v1.5M263.9 193.1l.5 .7M265 193.3l.7-.2-.1-.2-.4-.1-.2 .2 .1 .7 .1 .1 .4-.1M266.2 192.8l.4 1 .3-1M267.5 193.6l.1 .1-.1 .1M267.5 193.6l-.1 .1 .1 .1M267.5 192.9v.1M267.5 193.6v.2M267.5 192.9h.1l-.1 .1M267.5 192.9h-.1l.1 .1M269.2 192.3h.9l-.5 .6a.41 .41 0 0 1 .5 .2v.4l-.1 .2-.6 .1-.2-.2M270.8 193.2h1.1"/>
<path d="M272.6 192.9l.5-.1 .2 .3v.4l-.1 .2-.1 .1-.5-.1M272.6 192.8v1.5M274 192.8v1M274.4 192.8l-.3 .1-.1 .2M274.8 193.3l.8-.2-.1-.2-.4-.1-.3 .2 .1 .7 .2 .1 .4-.1"/>
</g>
<g fill="none" stroke="#480000" stroke-width=".4">
<path d="M178.7 188.2h1.1M179.3 188.2l-.3 2M180.4 188.9l-.1 1.3M180.5 188.2l-.1 .1 .1 .1M180.5 188.2l.1 .1-.1 .1M180.5 188.2v.2M181.1 188.9h.7M181.5 188.2l-.3 1.7 .1 .2 .4 .1M182.6 188.2l-.2 1.7 .1 .2 .1 .1M183.4 189.5l1-.1-.1-.4-.2-.1-.5 .1-.2 .2-.1 .7 .1 .2 .2 .1 .6-.1M185.1 190l.1 .1-.1 .1M185.1 190l-.1 .1 .1 .1"/>
<path d="M185.1 190v.2M185.3 189l-.1 .2M185.3 189v.1l-.1 .1M185.3 189l-.1 .1v.1M187.7 189.3h.8a.55 .55 0 0 0 .4-.5 .55 .55 0 0 0-.3-.6h-.8l-.2 2M188.2 189.3l.5 .9M191 188.4a.73 .73 0 0 0-1.2 .3 .97 .97 0 0 0 .4 1.5l.6-.2M191.7 188.4l.3-.2h.5a.45 .45 0 0 1 .3 .6l-.1 .3-1.3 1.1h1.2M193.8 188.4a.46 .46 0 0 1 .5-.2 .46 .46 0 0 1 .3 .4 1.15 1.15 0 0 1-.7 1.6l-.2-.1a1.54 1.54 0 0 1 .1-1.7zM195.3 190.2h1.1M195.5 188.8l.6-.6-.2 2M197.9 188.1l-.6 1.4h1.2"/>
<path d="M198.3 188.9l-.1 1.3M201.2 189.1a.43 .43 0 0 1-.4-.5 .43 .43 0 0 1 .5-.4h.3a.43 .43 0 0 1 .4 .5 .43 .43 0 0 1-.5 .4M201.2 189.1a.65 .65 0 0 0-.4 1 .65 .65 0 0 0 .9-.1 .65 .65 0 0 0 0-.8l-.2-.1M201.2 189.1h.3M202.8 188.4l.3-.2h.5a.45 .45 0 0 1 .3 .6l-.2 .3-1.3 1.1h1.3M205.6 189a.66 .66 0 0 0-1 .3l-.1 .5 .1 .3 .2 .1 .6-.1M207.5 188.2h-1l-.2 1 .3-.2h.5l.2 .1 .1 .3-.2 .6-.3 .2h-.5l-.2-.2M209.4 188.2h-1l-.2 1 .3-.2h.5l.2 .1 .1 .3-.2 .6-.3 .2h-.5l-.2-.2M211.8 188.2l-.2 2M212.8 188.2h.5a.97 .97 0 0 1 .3 1.5 .9 .9 0 0 1-1.1 .5zM214.7 189.2h.6M215.7 188.2h-.9l-.3 2h1"/>
<path d="M218 189l.2-.1 .6 .1 .1 .2-.2 1M218.8 189.4h-.6a.4 .4 0 0 0-.4 .4 .4 .4 0 0 0 .3 .4l.6-.1M220.7 189a.66 .66 0 0 0-1 .3l-.1 .5 .2 .3 .2 .1 .6-.1M220.8 188.2l-.3 2M221.6 189l.2-.1 .6 .1 .1 .2-.2 1M222.5 189.4h-.7a.4 .4 0 0 0-.4 .4 .4 .4 0 0 0 .3 .4l.7-.1M223.5 189l.2-.1 .5 .1 .2 .3-.1 .5a.65 .65 0 0 1-1 .3M223.5 188.9l-.3 2M225 188.9h.8M225.4 188.2l-.3 1.7 .1 .2 .4 .1M226.2 189.5l1-.1v-.4l-.2-.1-.6 .1-.1 .2-.1 .7 .1 .2 .1 .1 .6-.1M228.1 188.9l-.1 1.3"/>
<path d="M228.7 188.9a.59 .59 0 0 0-.6 .4"/>
</g>
<text font-size="2.7" fill="#fff" x="178" y="190.3">Title: RC2014 82c55 IDE adapter</text>
<g font-size="2" fill="#fff">
<text x="62" y="100.7">15.0000 mm</text>
<text x="152.3" y="108.8">5.5000 mm</text>
<text x="49.3" y="145.5" transform="rotate(-90 49.3 145.5)">50.0000 mm</text>
<text x="54.4" y="153" transform="rotate(-90 54.4 153)">35.0000 mm</text>
<text x="103.9" y="174.9">100.0000 mm</text>
<text x="178" y="183.8">Sheet: Front documentation</text>
<text x="178" y="186.5">File: rcbus-parallel.kicad_pcb</text>
<text x="178" y="193.9">Size: A4</text>
<text x="178" y="196.7">KiCad E.D.A. 10.0.5-unknown-202607221313~{667fa36054}ubuntu25.10.1 + KiBot v1.9.1</text>
<text x="200" y="193.9">Date: 2022-10-17</text>
<text x="263" y="196.7">Id: 5/6</text>
<text x="263" y="193.9">Rev: 3-pre</text>
</g>
<g font-size="1.7" fill="#fff">
<text x="35" y="11.6">1</text>
<text x="85" y="11.6">2</text>
<text x="135" y="11.6">3</text>
<text x="185" y="11.6">4</text>
<text x="235" y="11.6">5</text>
<text x="285" y="11.6">6</text>
<text x="10.5" y="35.6">A</text>
<text x="285.5" y="35.6">A</text>
<text x="10.5" y="85.6">B</text>
<text x="285.5" y="85.6">B</text>
<text x="10.5" y="135.6">C</text>
<text x="285.5" y="135.6">C</text>
<text x="10.5" y="185.6">D</text>
<text x="285.5" y="185.6">D</text>
<text x="35" y="199.7">1</text>
<text x="85" y="199.7">2</text>
<text x="135" y="199.7">3</text>
<text x="185" y="199.7">4</text>
<text x="235" y="199.7">5</text>
<text x="285" y="199.7">6</text>
</g>
<g font-size="1.3" fill="#fff">
<text x="77.2" y="126.5">0.1uF</text>
<text x="85.3" y="131.6">U3</text>
<text x="103.2" y="130.2">10K</text>
<text x="103.6" y="131.3">R4</text>
<text x="103.6" y="127.8">R2</text>
<text x="63.6" y="136.9">MountingHole</text>
<text x="67.6" y="132.8">H1</text>
<text x="96.5" y="133.9" transform="rotate(-90 96.5 133.9)">74HCT04</text>
<text x="103.2" y="133.7">10K</text>
<text x="103.2" y="137.3">10K</text>
<text x="103.6" y="134.9">R3</text>
<text x="113.4" y="142.4" transform="rotate(-90 113.4 142.4)">82C55A_PLCC</text>
<text x="126.2" y="138.8" transform="rotate(-90 126.2 138.8)">U1</text>
<text x="155.1" y="138.7" transform="rotate(-90 155.1 138.7)">J2</text>
<text x="64.3" y="147.2" transform="rotate(-90 64.3 147.2)">J1</text>
<text x="70.9" y="148.7" transform="rotate(-90 70.9 148.7)">RN1</text>
<text x="76.4" y="144">C_Small</text>
<text x="89.1" y="148.7">U2</text>
<text x="56.2" y="155.6">Conn_02x06_Odd_Even</text>
<text x="73.3" y="150.7" transform="rotate(-90 73.3 150.7)">R_Network07</text>
<text x="104.2" y="151.4" transform="rotate(-90 104.2 151.4)">74HCT688</text>
<text x="115.2" y="151.8">0.1uF</text>
<text x="144.4" y="159.8">Conn_02x20_Odd_Even</text>
<text x="109.5" y="163.5">P1</text>
<text x="161.4" y="167" transform="rotate(-90 161.4 167)">Conn_01x39</text>
</g>
<g font-size="1" fill="#fff">
<text x="78.6" y="123.9">C1</text>
<text x="78.6" y="141.4">C2</text>
<text x="116.6" y="154.3">C3</text>
</g>
</svg>
